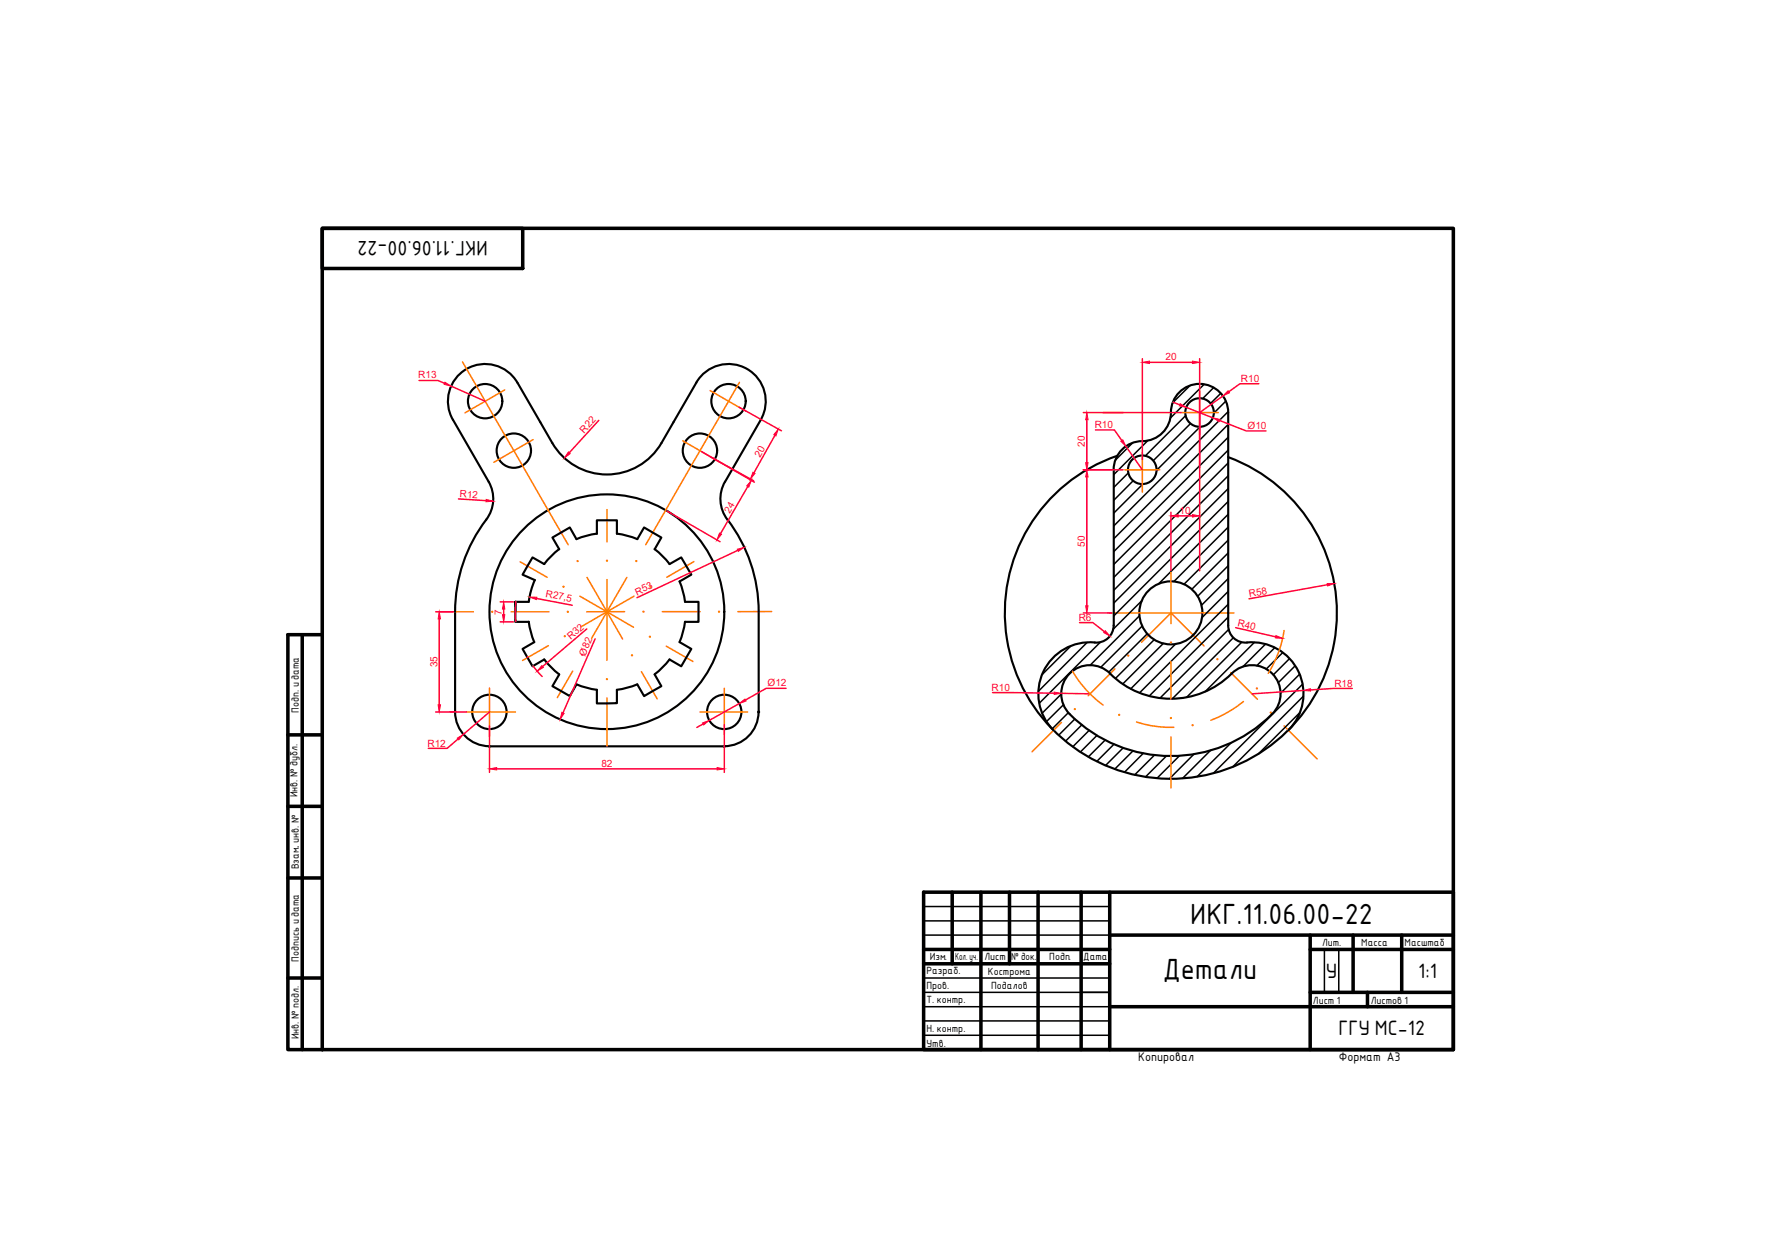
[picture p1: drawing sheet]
<svg xmlns="http://www.w3.org/2000/svg" width="297mm" height="210mm" viewBox="0 0 297 210" stroke-linecap="round" stroke-linejoin="round" font-family="sans-serif">
<g fill="#000" stroke="#000" stroke-width=".17">
<circle cx="76.5" cy="119.7" r=".17"/>
<circle cx="127.5" cy="119.7" r=".17"/>
<circle cx="82.3" cy="125.5" r=".17"/>
<circle cx="121.8" cy="125.5" r=".17"/>
</g>
<g fill="none" stroke="#000" stroke-width=".36">
<path d="M87 64.3a6.2 6.2 0 0 0-8.6-2.2 6.2 6.2 0 0 0-2.3 8.5l6 10.4a5.8 5.8 0 0 1-.4 6.4 25.5 25.5 0 0 0-5.2 15.5v16.8a5.8 5.8 0 0 0 5.8 5.8M87 64.4l5.8 10.1a10.6 10.6 0 0 0 18.4 0l5.8-10.2a6.3 6.3 0 0 1 8.6-2.2 6.3 6.3 0 0 1 2.3 8.5l-6 10.4a5.7 5.7 0 0 0 .4 6.4 25.5 25.5 0 0 1 5.2 15.5v16.8M187.8 76.7a27.9 27.9 0 0 0-13.6 42.7 27.9 27.9 0 0 0 44.9 .5 27.9 27.9 0 0 0-12.7-43M89.9 97.6l-.6 1.7-.4 1.9M91.5 94.9l-2-1.1-1.7 2.9 2.1 .9M100.3 89.8l-1.7 .3-1.7 .6-1.1-2-2.9 1.7 1.1 2-1.3 1.1-1.2 1.4M100.3 89.8v-2.3h3.4v2.3l1.7 .3 1.7 .6 1.2-2 2.9 1.7-1.1 2M110 92.4l1.4 1.1 1.2 1.4M112.6 94.9l1.9-1.1 1.7 2.9-2 1.1 .6 1.7 .4 1.7M86.6 102.9v-1.7v3.4h2.3M86.6 101.2h2.3M86.7 101.2h.1"/>
<path d="M88.9 104.6l.3 1.7 .6 1.7-2 1.1 1.7 3 2-1.2 1.2 1.3 1.3 1.2-1.1 2 2.9 1.7 1.1-2 1.7 .6 1.7 .3M110.1 113.4l1.1 2-2.9 1.7-1.2-2-1.7 .6-1.7 .3v2.3h-3.4v-2.3M115.2 104.6l-.4 1.7-.6 1.7 2 1.1-1.7 3-1.9-1.2-1.2 1.3-1.4 1.2M115.2 101.2h2.2v3.4h-2.2M127.5 119.7a5.8 5.8 0 0 1-5.8 5.8M184 108.1a8.7 8.7 0 0 0-8.6 4.9 8.7 8.7 0 0 0 1.7 9.8M184 108.1a2.92 2.92 0 0 0 3.2-2.9v-26.2a4.8 4.8 0 0 1 4.8-4.8 4.8 4.8 0 0 0 4.8-4.8 4.8 4.8 0 0 1 4.9-4.8 4.8 4.8 0 0 1 4.8 4.8v35.8a2.89 2.89 0 0 0 3.1 2.9M186.6 113.3a14.4 14.4 0 0 0 20.4 0M186.6 113.3a4.8 4.8 0 0 0-6.8 0 4.8 4.8 0 0 0 0 6.8 24 24 0 0 0 34 0M207.1 113.3a4.8 4.8 0 0 1 6.8 0 4.8 4.8 0 0 1 0 6.8M209.6 108.1a8.7 8.7 0 0 1 8.7 4.9 8.7 8.7 0 0 1-1.7 9.8M82.3 125.5h39.5"/>
<circle cx="81.6" cy="67.5" r="2.89"/>
<circle cx="86.4" cy="75.8" r="2.89"/>
<circle cx="117.7" cy="75.8" r="2.89"/>
<circle cx="122.5" cy="67.5" r="2.89"/>
<circle cx="192" cy="79" r="2.4"/>
<circle cx="201.7" cy="69.4" r="2.4"/>
<circle cx="82.3" cy="119.7" r="2.89"/>
<circle cx="102" cy="102.9" r="19.7"/>
<circle cx="121.7" cy="119.7" r="2.89"/>
<circle cx="196.8" cy="103.1" r="5.3"/>
</g>
<g fill="none" stroke="#ff7f00" stroke-width=".25">
<path d="M77.8 60.9l17.7 30.7M84.8 65.6l-6.6 3.8M89.6 73.9l-6.6 3.9M114.8 74.1l6.1 3.6M119.4 65.7l6 3.5M124.3 64.3l-15.8 27.3M189.1 79h5.9M192 76.1v6.7M198.5 69.4h6.3M201.7 65.8v7.3M87.4 94.5l4.6 2.6M98.7 97.1l6 10.4"/>
<path d="M102 85.7v5.4M102 97.5v13.5M105.4 97.1l-6 10.3M116.7 94.5l-4.6 2.6M196.8 96.3v8.6M73.9 102.9h5.7M78.4 119.7h8.2M82.3 115.7v8.1M85.9 102.9h6.4M92.2 108.6l-4.4 2.5M96.3 112.9l-2.6 4.4M97.5 100.3l4.5 2.6"/>
<path d="M102 117.4v8.1M102 102.9l-4.3 2.5M102 102.9l4.5 2.6M105 102.9h-6.4M106.6 100.3l-4.6 2.6M107.8 113l2.7 4.5M111.3 102.9h6.4M112 108.7l4.5 2.6M117.7 119.7h8M121.8 115.8v7.7M129.7 102.9h-5.7M180.3 112.9a19 19 0 0 0 5.1 5.7"/>
<path d="M186.3 103.1h21.1M187.4 112.5l-4.5 4.5M191.9 108l4.9-4.9 5.6 5.5M196.8 111.2v6.4M206.9 113.1l4.5 4.5M209 118a19.9 19.9 0 0 1-5.5 3.1M215.9 106.1a18.9 18.9 0 0 1-2.7 7.1M178.4 121.5l-4.9 4.9M191.1 121.4a19 19 0 0 0 6.2 .9M196.8 123.9v8.6M215.9 122.1l5.5 5.5"/>
</g>
<g fill="#ff7f00" stroke="#ff7f00" stroke-width=".17">
<circle cx="82.7" cy="102.9" r=".11"/>
<circle cx="95.4" cy="102.9" r=".11"/>
<circle cx="108.2" cy="102.9" r=".11"/>
<circle cx="120.9" cy="102.9" r=".11"/>
<circle cx="107" cy="94.4" r=".11"/>
<circle cx="97.1" cy="94.4" r=".11"/>
<circle cx="94.7" cy="98.7" r=".11"/>
<circle cx="109.3" cy="98.7" r=".11"/>
<circle cx="102" cy="94.3" r=".11"/>
<circle cx="94.9" cy="107" r=".11"/>
<circle cx="97.9" cy="110.1" r=".11"/>
<circle cx="102" cy="114.2" r=".11"/>
<circle cx="106.2" cy="110.2" r=".11"/>
<circle cx="109.2" cy="107.1" r=".11"/>
<circle cx="204.6" cy="110.9" r=".11"/>
<circle cx="213.6" cy="119.9" r=".11"/>
<circle cx="189.7" cy="110.3" r=".11"/>
<circle cx="180.7" cy="119.3" r=".11"/>
<circle cx="196.8" cy="108.1" r=".11"/>
<circle cx="196.8" cy="120.8" r=".11"/>
<circle cx="188.1" cy="120.2" r=".11"/>
<circle cx="200.5" cy="122" r=".11"/>
<circle cx="211.3" cy="115.8" r=".11"/>
</g>
<g fill="none" stroke="#ff003f" stroke-width=".25">
<path d="M70.4 64h3.2l1.1 .5M75.8 64.9l5.8 2.6M100.7 70.7l-5 5.4M117.9 76l8.9 5.1M119.5 76.9l7.2 4M124.2 68.5l7.2 4M130.3 73.2l-3.6 6.3M182.1 79h6.7M182.1 69.4h16.4M182.7 70.6v7.2M184.2 72.3h3.1l1.3 1.8M189.3 75.1l2.7 3.9"/>
<path d="M192 60.3v17M193.2 60.9h7.3M197.2 67.6l1.1 .5M199.4 68.5l4.5 1.8M201.7 60.3v35.7M205 70.7l4.5 1.8h3.3M205.6 66.6l-3.9 2.8M211.6 64.5h-3.2l-1.8 1.4M77.1 83.9l4.6 .3M112.1 86l8.9 5.1M124 92.6l-16.9 7.9M125.7 81.8l-4.6 8"/>
<path d="M182.7 80.2v21.7M196.8 86.2v9.8M198 86.8h2.5M223.1 98.3l-13.1 2.4M73.2 102.9h3M73.2 119.7h5.2M73.8 104.1v14.4M82.3 119.7l-4.4 3.8M84.1 101.2h2.2M84.1 104.6h2.2M84.7 102.4v1M86.7 101.2l-.1 1.7 .1 1.7"/>
<path d="M88.7 110.6h.1M89.6 112l1.5 1.8M90.2 100.7l6 1.1M98.6 105.8l-7.4 6.3M100 107.4l-5.4 12.5M124.3 118.3l-5.1 2.9M132.1 115.8h-3.3l-3.5 1.9M166.8 116.5l10.4 .1M178.4 116.6l4.8 .1M181.5 104.7h2.2l2 1.5M182.1 103.1h4.8M207.7 105.6l6.7 1.5"/>
<path d="M219.1 116.1l-8.6 .6M227.3 115.8h-3.2l-3.8 .2M77 124.3l-1.8 1.6h-3.2M82.3 122.1v7.8M83.5 129.3h37.1M118.2 121.8l-1.1 .6M121.8 121.9v8"/>
</g>
<g fill="#ff003f" stroke="#ff003f" stroke-width=".17">
<path d="M81.7 84l1.2 .3-1.2 .1z"/>
<path d="M95.6 76l.2 .3-.9 .7z"/>
<path d="M121 89.6l.3 .3-.8 .9z"/>
<path d="M126.3 80.8l-.4 1.1-.4-.2z"/>
<path d="M130.8 72.2l-.4 1.1-.3-.2z"/>
<path d="M126.6 79.4l.3 .2-.7 1z"/>
<path d="M74.8 64.3l1 .6-1.1-.2z"/>
<path d="M73.8 102.9l.2 1.2h-.4z"/>
<path d="M73.6 118.5h.4l-.2 1.2z"/>
<path d="M76.9 124.1l1-.6-.8 .9z"/>
<path d="M118.1 121.6l1.1-.4-.9 .7z"/>
<path d="M124.3 118.3l.9-.7 .2 .3z"/>
<path d="M84.7 101.2l.2 1.2h-.4z"/>
<path d="M84.5 103.4h.4l-.2 1.2z"/>
<path d="M89 100.4h1.2v.4z"/>
<path d="M123.9 92.4l1.2-.3-1 .6z"/>
<path d="M94.5 119.8l.3 .2-.6 1z"/>
<path d="M91.1 112l.2 .3-1 .6z"/>
<path d="M82.3 129.3l1.2-.2v.4z"/>
<path d="M120.6 129.1l1.2 .2-1.2 .2z"/>
<path d="M223.1 98.2l1.2-.1-1.1 .5z"/>
<path d="M185.8 106.1l.8 .9-1.1-.6z"/>
<path d="M177.2 116.4l1.2 .2-1.2 .2z"/>
<path d="M219.1 116.1l1.2-.3v.4z"/>
<path d="M182.5 101.9h.4l-.2 1.2z"/>
<path d="M182.7 79l.2 1.2h-.4z"/>
<path d="M182.5 77.8h.4l-.2 1.2z"/>
<path d="M182.7 69.4l.2 1.2h-.4z"/>
<path d="M188.4 74.2l.4-.2 .5 1.1z"/>
<path d="M192 60.9l1.2-.2v.4z"/>
<path d="M200.5 60.7l1.2 .2-1.2 .2z"/>
<path d="M196.8 86.8l1.2-.2v.4z"/>
<path d="M200.5 86.6l1.2 .2-1.2 .2z"/>
<path d="M206.4 65.7l.3 .4-1.1 .5z"/>
<path d="M198.4 67.9l1 .6-1.2-.2z"/>
<path d="M203.9 70.3l1.2 .2-.2 .4z"/>
<path d="M214.5 106.9l1.1 .5-1.2-.1z"/>
</g>
<!-- layer: 0 -->
<g fill="none" stroke="#000" stroke-width=".25">
<path d="M189.7 79.5l-2.5 2.5M190.4 74.5l-2.9 2.9M192.9 74.1l-5.7 5.7M199.3 69.9l-6.8 6.8M200 64.9l-2.9 2.8M200.1 71.3l-6.2 6.2M201.7 71.8l-7.3 7.3M202.4 64.7l-5.6 5.6M204 65.2l-1.8 1.8M205.2 66.2l-1.7 1.6M206.1 67.5l-2 2M206.5 69.2l-19.3 19.3"/>
<path d="M206.5 71.4l-19.3 19.2M206.5 73.5l-19.3 19.3M206.5 75.7l-19.3 19.2M206.5 77.9l-19.3 19.2M190.5 80.9l-3.3 3.2M192.1 81.4l-4.9 4.9M206.5 80l-19.3 19.3M206.5 82.2l-19.3 19.2M206.5 84.3l-19.3 19.3M206.5 86.5l-11.8 11.7M206.5 88.7l-9.2 9.1M206.5 90.8l-7.5 7.5"/>
<path d="M206.5 93l-6.2 6.1M206.5 95.2l-5.2 5.1M206.5 97.3l-4.5 4.5M206.5 99.5l-4.4 4.4M178.4 116.7l-3.2 3.2M178.8 118.5l-2.9 2.9M179.6 119.9l-2.7 2.7M180 108.7l-4.8 4.7M182.8 108l-8.2 8.2M185 108l-10.3 10.3M191.6 103.6l-8.4 8.3M192 101l-4.9 4.8"/>
<path d="M192 105.3l-7 6.9M192.9 106.6l-6.5 6.5M194 107.6l-6.5 6.5M195.6 108.2l-6.8 6.8M197.6 108.3l-7.5 7.6M206.5 101.6l-14.9 14.9M206.5 103.8l-13.3 13.3M206.6 105.9l-11.6 11.5M207.3 107.3l-10.2 10.2M208.7 108l-9.2 9.3M210.9 108l-8.3 8.3M212.7 108.3l-3.8 3.8"/>
<path d="M214.3 108.9l-3 3.1M215.6 109.8l-2.7 2.7M216.8 110.8l-2.8 2.7M217.7 112l-2.8 2.8M218.5 113.4l-3.2 3.2M218.6 119.8l-7.1 7M219 115.1l-15.1 15M219.1 117.1l-11.9 11.9M180.7 120.9l-2.7 2.7M181.9 121.9l-2.8 2.8M183.1 122.8l-2.8 2.8M184.4 123.7l-2.8 2.8"/>
<path d="M185.8 124.5l-2.8 2.8M187.3 125.2l-2.9 2.9M188.8 125.8l-2.9 2.9M190.5 126.3l-3.1 3.1M192.2 126.7l-3.2 3.2M194.1 127l-3.4 3.3M196.1 127.1l-3.5 3.6M198.3 127.1l-3.8 3.8M200.7 126.8l-4.1 4.2M203.5 126.2l-4.7 4.7M207 124.9l-5.8 5.7M155.3 152.5h31.2"/>
<path d="M155.3 154.9h31.2M155.3 157.3h31.2M222.6 159.7v7.2M225.1 159.7v7.2M155.3 164.5h31.2M155.3 166.9h31.2M155.3 169.3h31.2M155.3 171.7h31.2M155.3 174.1h31.2"/>
</g>
<g fill="none" stroke="#000" stroke-width=".59">
<path d="M54.2 38.4h190.1v138.1h-190.1zM54.2 38.4h33.7v6.8h-33.7zM50.8 106.8v69.7M54.2 106.8h-5.8v69.7h5.8M48.4 123.6h5.8M48.4 135.6h5.8M48.4 147.7h5.8M155.3 150.1h89v26.4h-89zM155.3 159.7h31.2M160.1 150.1v12M164.9 150.1v26.4M169.7 150.1v12"/>
<path d="M174.5 150.1v26.4M181.7 150.1v26.4M186.5 157.3h57.8M186.5 150.1v26.4M220.2 159.7h24.1M220.2 157.3v19.2M227.5 157.3v9.6M235.6 157.3v9.6M48.4 164.5h5.8M155.3 162.1h31.2M186.5 169.3h57.8M220.2 166.9h24.1"/>
<path d="M229.9 166.9v2.4"/>
</g>
<path d="M54.2 106.8v69.7" fill="none" stroke="#000" stroke-width=".3"/>
<g font-size="4.7">
<text x="200.1" y="155.3">ИКГ.11.06.00-22</text>
<text x="195.5" y="164.7">Детали</text>
</g>
<g font-size="3.4">
<text x="82" y="40.6" transform="rotate(180 82 40.6)">ИКГ.11.06.00-22</text>
<text x="222.9" y="164.5">У</text>
<text x="238.4" y="164.5">1:1</text>
<text x="225" y="174.1">ГГУ МС-12</text>
</g>
<g font-size="2">
<text x="191.4" y="178.5">Копировал</text>
<text x="225.1" y="178.5">Формат A3</text>
</g>
<g font-size="1.7" fill="#ff003f">
<text x="70.3" y="63.7">R13</text>
<text x="195.9" y="60.6">20</text>
<text x="208.6" y="64.2">R10</text>
<text x="184" y="72">R10</text>
<text x="98.2" y="72.9" transform="rotate(-48 98.2 72.9)">R22</text>
<text x="127.8" y="77" transform="rotate(-61 127.8 77)">20</text>
<text x="182.4" y="75.1" transform="rotate(-90 182.4 75.1)">20</text>
<text x="209.7" y="72.1">Ø10</text>
<text x="77.2" y="83.6" transform="rotate(4 77.2 83.6)">R12</text>
<text x="122.7" y="86.5" transform="rotate(-60 122.7 86.5)">24</text>
<text x="198.3" y="86.4">10</text>
<text x="182.4" y="92" transform="rotate(-90 182.4 92)">50</text>
<text x="91.7" y="100.4" transform="rotate(11 91.7 100.4)">R27,5</text>
<text x="107.1" y="100.2" transform="rotate(-25 107.1 100.2)">R53</text>
<text x="210.1" y="100.4" transform="rotate(-10 210.1 100.4)">R58</text>
<text x="84.4" y="103.4" transform="rotate(-90 84.4 103.4)">7</text>
<text x="95.9" y="107.7" transform="rotate(-41 95.9 107.7)">R32</text>
<text x="181.3" y="104.4">R6</text>
<text x="207.9" y="105.3" transform="rotate(13 207.9 105.3)">R40</text>
<text x="73.5" y="112.3" transform="rotate(-90 73.5 112.3)">35</text>
<text x="98.4" y="110.4" transform="rotate(-67 98.4 110.4)">Ø82</text>
<text x="129" y="115.4">Ø12</text>
<text x="166.7" y="116.1">R10</text>
<text x="224.3" y="115.5">R18</text>
<text x="71.9" y="125.6">R12</text>
<text x="101.1" y="129">82</text>
</g>
<g font-size="1.7">
<text x="50.2" y="119.9" transform="rotate(-90 50.2 119.9)">Подп. и дата</text>
<text x="50" y="134.1" transform="rotate(-90 50 134.1)">Инв. № дубл.</text>
<text x="50.2" y="142.6" transform="rotate(-90 50.2 142.6)">.</text>
<text x="50.2" y="146.2" transform="rotate(-90 50.2 146.2)">Взам. инв. №</text>
<text x="50.2" y="161.8" transform="rotate(-90 50.2 161.8)">Подпись и дата</text>
<text x="156.3" y="161.5">Изм.</text>
<text x="160.6" y="161.5">Кол. уч.</text>
<text x="165.5" y="161.5">Лист</text>
<text x="170" y="161.5">№ док.</text>
<text x="176.4" y="161.5">Подп.</text>
<text x="182.1" y="161.4">Дата</text>
<text x="222.2" y="159.1">Лит.</text>
<text x="228.8" y="159.1">Масса</text>
<text x="236.1" y="159.1">Масштаб</text>
<text x="155.8" y="163.9">Разраб.</text>
<text x="155.8" y="166.3">Пров.</text>
<text x="166.1" y="164">Кострома</text>
<text x="166.6" y="166.4">Подалов</text>
<text x="155.8" y="173.6">Н. контр.</text>
<text x="155.8" y="168.7">Т. контр.</text>
<text x="220.7" y="168.8">Лист 1</text>
<text x="230.4" y="168.8">Листов 1</text>
<text x="50.2" y="174.8" transform="rotate(-90 50.2 174.8)">Инв. № подл.</text>
<text x="155.8" y="176.1">Утв.</text>
</g>
</svg>
